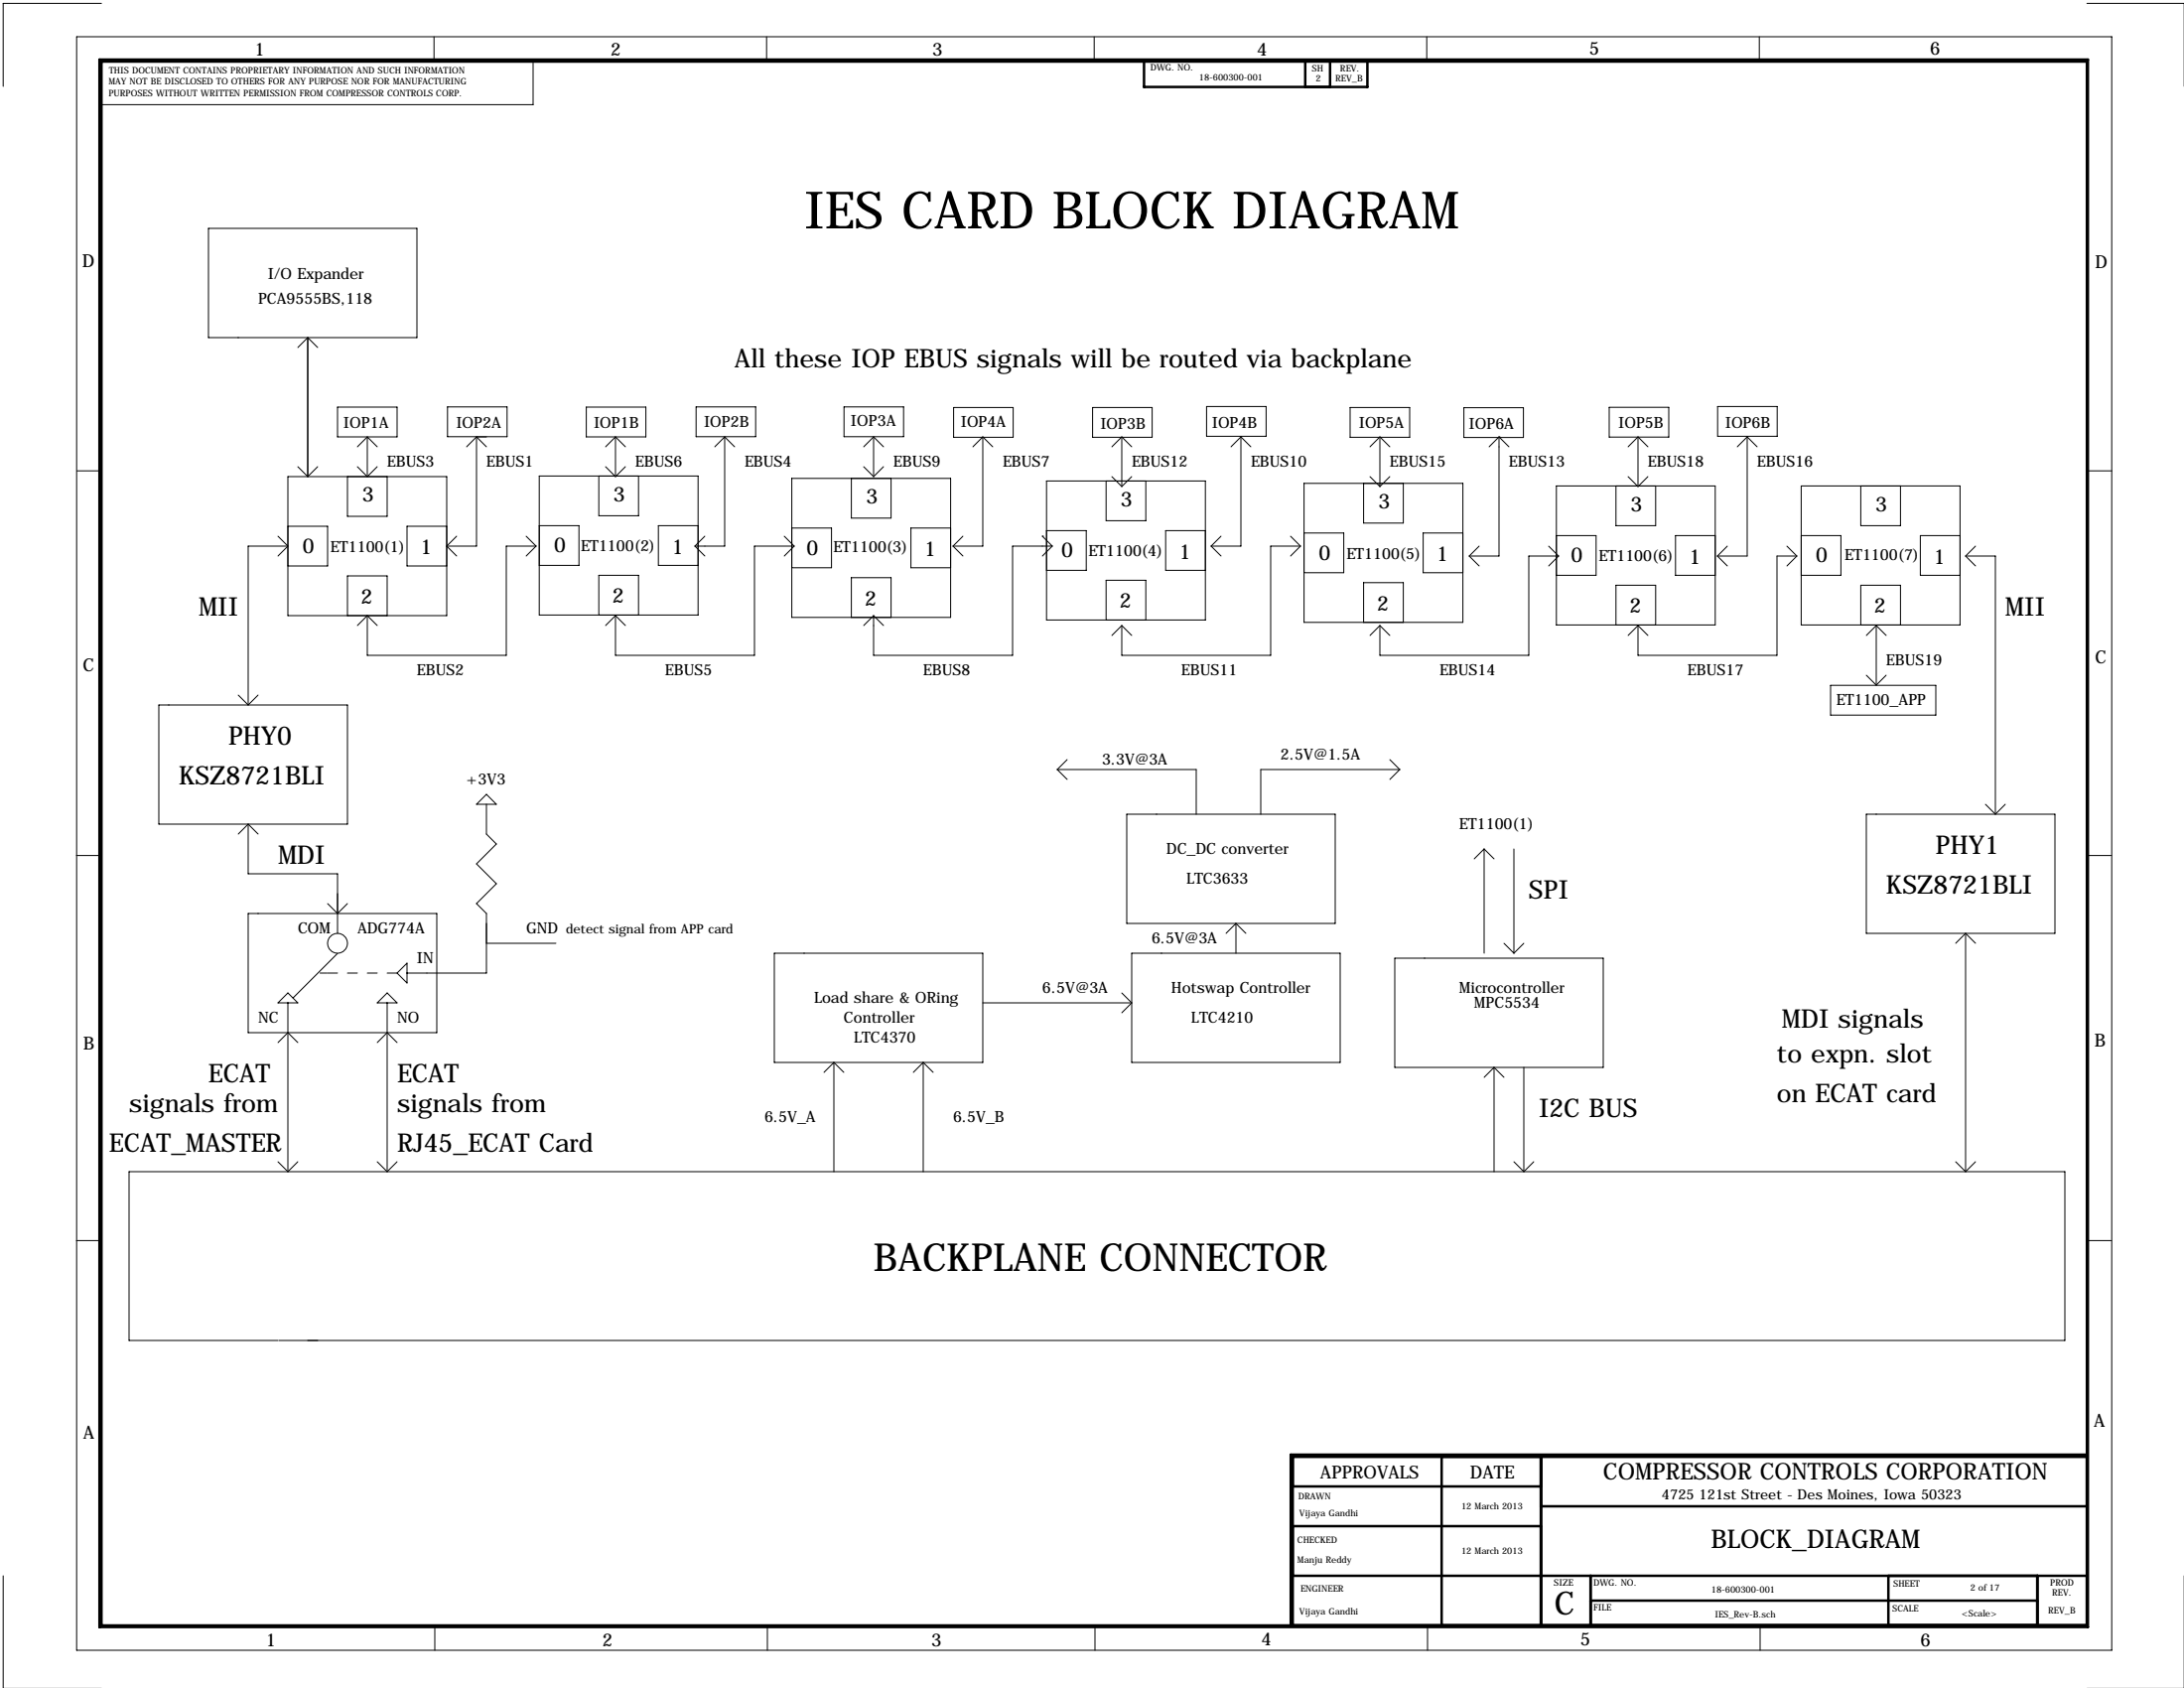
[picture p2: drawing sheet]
<svg xmlns="http://www.w3.org/2000/svg" width="559mm" height="432mm" viewBox="0 0 559 432" stroke-linecap="round" stroke-linejoin="round" font-family="sans-serif">
<g fill="none" stroke="#000" stroke-width=".25">
<path d="M19.6 9.4h520.7v412.7h-520.7zM26 .9h-25.2v21.2M111 9.4v6.3M143.6 15.7h-7.2v11.1h-110.8M196.1 9.4v6.3M280 9.4v6.3M365 9.4v6.3M450.1 9.4v6.3M534 .9h24.8M53.3 58.4h53.4v28h-53.4zM78.7 86.4v35.5M78.7 86.4l2.6 2.5"/>
<path d="M78.7 86.4l-2.5 2.5M76.2 119.4l2.5 2.5M81.3 119.4l-2.6 2.5M86.4 104.1h15.2v7.7h-15.2zM91.4 119.4l2.6 2.5M94 111.8v10.1M94 111.8l2.5 2.5M94 111.8l-2.6 2.5M96.5 119.4l-2.5 2.5M114.5 104.1h15.2v7.6h-15.2zM121.9 111.8h2.6M121.9 111.8v27.9h-7.6"/>
<path d="M121.9 111.8l-2.5 2.5M121.9 111.8l2.6 2.5M150 104.1h15.3v7.7h-15.3zM154.9 119.4l2.6 2.5M157.5 111.8v10.1M157.5 111.8l-2.6 2.5M157.5 111.8l2.5 2.5M160 119.4l-2.5 2.5M178.1 104.1h15.2v7.6h-15.2zM185.4 111.8v27.9h-7.6M185.4 111.8l-2.5 2.5M185.4 111.8l2.6 2.5"/>
<path d="M216 104.1h15.2v7.6h-15.2zM221 119.4l2.5 2.5M223.5 111.8v10.1M223.5 111.8l-2.5 2.5M223.5 111.8l2.6 2.5M226.1 119.4l-2.6 2.5M244 104.2h15.2v7.7h-15.2zM251.5 111.8v27.9h-7.7M251.5 111.8l-2.6 2.5M251.5 111.8l2.5 2.5M279.6 104.2h15.2v7.7h-15.2zM287 111.8v12.7"/>
<path d="M287 111.8l-2.5 2.5M287 111.8l2.6 2.5M308.7 104h15.3v7.6h-15.3zM317.5 111.8v27.9h-7.6M317.5 111.8l-2.5 2.5M317.5 111.8l2.5 2.5M345.4 104.2h15.3v7.7h-15.3zM353.1 111.8v12.7M353.1 111.8l-2.6 2.5M353.1 111.8l2.5 2.5M374.5 104.3h15.3v7.6h-15.3zM383.5 111.8h.1"/>
<path d="M383.5 111.8v30.4h-7.6M383.5 111.8l-2.5 2.5M383.5 111.8l2.6 2.5M411.7 104.2h15.3v7.6h-15.3zM419.1 111.8v12.7M419.1 111.8l-2.5 2.5M419.1 111.8l2.5 2.5M439.5 104h15.2v7.6h-15.2zM447 111.8v30.4h-7.6M447 111.8l-2.5 2.5M447 111.8l2.6 2.5M19.7 120.4h6.4"/>
<path d="M71.1 137.2l2.6 2.5M73.7 121.9h40.6v35.6h-40.6zM73.7 134.6h10.1v10.2h-10.1M73.7 139.7h-10.2v40.6M73.7 139.7l-2.6 2.5M88.9 121.9v10.2h10.2v-10.2M114.3 134.6h-10.2v10.2h10.2M114.3 139.7l2.5 2.5M116.8 137.2l-2.5 2.5M134.6 137.2l2.6 2.5M137.2 139.7h-7.7v27.9h-35.5v-10.1M137.2 139.7l-2.6 2.5"/>
<path d="M138 121.8h40.6v35.5h-40.6zM138 134.5h10.1v10.1h-10.1M153.2 121.8v10.1h10.2v-10.1M177.8 139.7l2.5 2.5M178.6 134.5h-10.1v10.1h10.1M180.3 137.2l-2.5 2.5M200.7 137.2l2.5 2.5M202.6 122.4h40.6v35.5h-40.6zM202.6 135.1h10.2v10.1h-10.2M203.2 139.7h-10.2v27.9h-35.5v-10.1M203.2 139.7l-2.5 2.5M217.8 122.4v10.1h10.2v-10.1"/>
<path d="M243.2 135.1h-10.1v10.1h10.1M243.8 139.7l2.6 2.5M246.4 137.2l-2.6 2.5M266.7 137.2h.1M266.7 137.2l2.5 2.5M267.8 123h40.6v35.6h-40.6zM267.8 135.7h10.1v10.2h-10.1M269.2 139.7h-10.1v27.9h-35.6v-10.1M269.2 139.7l-2.5 2.5M283 123v10.2h10.2v-10.2M284.5 121.9l2.5 2.6M289.6 121.9l-2.6 2.6"/>
<path d="M308.4 135.7h-10.2v10.2h10.2M309.9 139.7l2.5 2.5M312.4 137.2l-2.5 2.5M330.2 137.2l2.5 2.5M332.7 139.7h-7.6v27.9h-38.1v-7.6M332.7 139.7l-2.5 2.5M333.7 123.6h40.6v35.6h-40.6zM333.7 136.3h10.1v10.2h-10.1M348.9 123.6v10.2h10.2v-10.2M350.5 121.9l2.6 2.6M355.6 121.9l-2.5 2.6M374.3 136.3h-10.2v10.2h10.2"/>
<path d="M378.5 139.7l-2.6 2.5M396.2 139.7l2.6 2.5M398.2 137h10.2v10.2h-10.2M398.2 124.3h40.7v35.6h-40.7zM413.5 124.3v10.2h10.1v-10.2M416.6 121.9l2.5 2.6M421.6 121.9l-2.5 2.6M438.9 137h-10.2v10.2h10.2M442 139.7l-2.6 2.5M457.2 139.7l2.5 2.5M460.9 137h10.1v10.2h-10.1M460.9 124.3h40.6v35.6h-40.6z"/>
<path d="M476.1 124.3v10.2h10.2v-10.2M501.5 137h-10.2v10.2h10.2M505.5 139.7l-2.6 2.5M533.9 120.4h6.4M88.9 157.5v-10.2h10.2v10.2M94 157.5l-2.6 2.5M94 157.5l2.5 2.5M153.2 157.3v-10.1h10.2v10.1M157.5 157.5l-2.6 2.5M157.5 157.5l2.5 2.5M217.8 157.9v-10.1h10.2v10.1M223.5 157.5l-2.5 2.5"/>
<path d="M223.5 157.5l2.6 2.5M283 158.6v-10.2h10.2v10.2M348.9 159.2v-10.2h10.2v10.2M375.9 142.2l2.6 2.6M398.8 142.2h-7.6v25.4h-38.1v-7.6M398.8 142.2l-2.6 2.6M413.5 159.9v-10.2h10.1v10.2M439.4 142.2l2.6 2.6M459.7 142.2h-5v25.4h-35.6v-7.6M459.7 142.2l-2.5 2.6M476.1 159.9v-10.2h10.2v10.2M502.9 142.2h7.6v66.1"/>
<path d="M502.9 142.2l2.6 2.6M61 177.8l2.5 2.5M66 177.8l-2.5 2.5M287 160l-2.5 2.6M287 160l2.6 2.6M353.1 160l2.5 2.6M353.1 160l-2.6 2.6M419.1 160l-2.5 2.6M419.1 160l2.5 2.6M468.4 175.3h26.9v7.6h-26.9zM477.5 172.7l2.6 2.6M480.1 160v15.3"/>
<path d="M480.1 160l-2.6 2.6M480.1 160l2.5 2.6M482.6 172.7l-2.5 2.6M40.6 180.3h48.3v30.5h-48.3zM270.5 196.8h35.6v11.5M270.5 196.8l2.5 2.6M273 194.3l-2.5 2.5M355.6 194.3l2.5 2.5M358.1 196.8h-35.5v11.5M358.1 196.8l-2.5 2.6M19.6 218.8h6.4M63.5 210.8v12.7h22.9v15.3"/>
<path d="M63.5 210.8l-2.5 2.6M63.5 210.8l2.5 2.6M124.5 205.7v7.7l2.5 2.5-5.1 5.1 5.1 5.1-5.1 5 2.6 2.6v15.2h-20.4M124.5 203.2l2.5 2.5h-5.1zM288.3 208.3h53.3v27.9h-53.3zM379.7 217.2v26.6M379.7 217.2l-2.5 2.5M379.7 217.2l2.6 2.5M387.3 217.2v26.6M477.5 208.3h48.3v30.5h-48.3zM508 205.7l2.5 2.6M513.1 205.7l-2.6 2.6"/>
<path d="M533.8 218.8h6.4M63.5 233.7h48.3v30.5h-48.3zM83.8 231.1l2.6 2.6 2.5-2.6M316.2 236.2v7.6M316.2 236.2l-2.5 2.6M316.2 236.2l2.6 2.6M502.9 238.8v60.9M502.9 238.8l-2.5 2.5M502.9 238.8l2.6 2.5M73.7 256.5v43.2M73.7 254l2.5 2.5h-5.1zM81.9 248.9h1.8"/>
<path d="M83.8 248.9h2.6M86.4 243.9l-11.5 11.3M88.9 248.9h2.5M94 248.9h2.5M99.1 256.5v43.2M99.1 254l2.5 2.5h-5.1zM99.1 248.9h2.5M101.6 248.9l2.5-2.5v5.1zM124.5 241.3h17.7M198.1 243.8h53.4v28h-53.4zM251.5 256.5h38.1M287 254l2.6 2.5"/>
<path d="M289.6 243.8h53.3v28h-53.3zM289.6 256.5l-2.6 2.6M356.9 245.1h53.3v27.9h-53.3zM384.8 241.3l2.5 2.5M389.9 241.3l-2.6 2.5M71.1 266.7l2.6-2.5 2.5 2.5M96.5 266.7l2.6-2.5 2.5 2.5M213.4 271.8v27.9M213.4 271.8l-2.6 2.5M213.4 271.8l2.5 2.5M236.2 271.8v27.9M236.2 271.8l-2.5 2.5"/>
<path d="M236.2 271.8l2.6 2.5M382.3 273l-2.6 2.6M382.3 273v26.7M382.3 273l2.5 2.6M389.9 273v26.7M71.1 297.2l2.6 2.5M76.2 297.2l-2.5 2.5M96.5 297.2l2.6 2.5M101.6 297.2l-2.5 2.5M387.3 297.2l2.6 2.5M392.4 297.2l-2.5 2.5M500.4 297.2l2.5 2.5"/>
<path d="M505.5 297.2l-2.6 2.5M19.6 317.3h6.4M533.8 317.3h6.4M71.1 342.9h-38.1v-43.2h495.3v43.2h-456.9M.8 403.1v28.7M111.3 415.8v6.3M196.3 415.8v6.3M280.2 415.8v6.3M365.3 415.8v6.3M450.3 415.8v6.3"/>
<circle cx="86.4" cy="241.3" r="2.54"/>
</g>
<g fill="none" stroke="#000" stroke-width=".63">
<path d="M25.5 15.2h508.7v401h-508.7zM26 15.7h508v400.1h-508zM292.7 15.5h57.2v6.8h-57.2zM334 22.3v-6.8h6.3v6.8M368.9 372.6v43.2M394.3 372.6v43.2M534 372.6h-203.2v43.2M534 372.1h-203.7v43.7M330.8 380.2h63.5M330.8 390.4h63.5M394.3 385.3h139.7M330.8 403.1h203.2"/>
<path d="M407 403.1v12.7M407 409.4h114.3M483.2 403.1v12.7M521.3 403.1v12.7"/>
</g>
<text font-size="13.2" x="205.7" y="58.4">IES CARD BLOCK DIAGRAM</text>
<text font-size="9.9" x="223.5" y="325.1">BACKPLANE CONNECTOR</text>
<text font-size="8.2" x="397.7" y="413.1">C</text>
<g font-size="6.6">
<text x="188" y="94">All these IOP EBUS signals will be routed via backplane</text>
<text x="50.8" y="157.5">MII</text>
<text x="513.1" y="157.5">MII</text>
<text x="58.4" y="190.5">PHY0</text>
<text x="45.7" y="200.7">KSZ8721BLI</text>
<text x="71.1" y="221">MDI</text>
<text x="495.3" y="218.4">PHY1</text>
<text x="391.2" y="229.9">SPI</text>
<text x="482.6" y="228.6">KSZ8721BLI</text>
<text x="455.9" y="262.9">MDI signals</text>
<text x="454.7" y="271.8">to expn. slot</text>
<text x="53.3" y="276.9">ECAT</text>
<text x="101.6" y="276.9">ECAT</text>
<text x="454.7" y="281.9">on ECAT card</text>
<text x="33" y="284.5">signals from</text>
<text x="101.6" y="284.5">signals from</text>
<text x="393.7" y="285.8">I2C BUS</text>
<text x="27.9" y="294.6">ECAT_MASTER</text>
<text x="101.6" y="294.6">RJ45_ECAT Card</text>
<text x="437.8" y="396">BLOCK_DIAGRAM</text>
</g>
<text font-size="5.9" x="410.2" y="378.5">COMPRESSOR CONTROLS CORPORATION</text>
<g font-size="5.3">
<text x="92.7" y="128.3">3</text>
<text x="157" y="128.2">3</text>
<text x="221.6" y="128.8">3</text>
<text x="286.8" y="129.4">3</text>
<text x="352.7" y="130">3</text>
<text x="417.2" y="130.7">3</text>
<text x="479.9" y="130.7">3</text>
<text x="77.4" y="141.5">0</text>
<text x="107.6" y="141.8">1</text>
<text x="141.7" y="141.3">0</text>
<text x="171.9" y="141.6">1</text>
<text x="206.3" y="141.9">0</text>
<text x="236.5" y="142.2">1</text>
<text x="271.5" y="142.6">0</text>
<text x="301.7" y="142.9">1</text>
<text x="337.4" y="143.2">0</text>
<text x="367.6" y="143.5">1</text>
<text x="402" y="143.9">0</text>
<text x="464.6" y="143.9">0</text>
<text x="432.2" y="144.2">1</text>
<text x="494.8" y="144.2">1</text>
<text x="92.4" y="154.4">2</text>
<text x="156.7" y="154.3">2</text>
<text x="221.3" y="154.9">2</text>
<text x="286.5" y="155.5">2</text>
<text x="352.3" y="156.2">2</text>
<text x="416.9" y="156.8">2</text>
<text x="479.6" y="156.8">2</text>
</g>
<g font-size="4.6">
<text x="65.1" y="14.2">1</text>
<text x="156.3" y="14.2">2</text>
<text x="238.5" y="14.2">3</text>
<text x="321.6" y="14.2">4</text>
<text x="406.6" y="14">5</text>
<text x="493.8" y="14">6</text>
<text x="21.1" y="68.4">D</text>
<text x="536.1" y="68.6">D</text>
<text x="21.2" y="171.7">C</text>
<text x="536" y="169.7">C</text>
<text x="21.3" y="268.6">B</text>
<text x="535.9" y="267.7">B</text>
<text x="535.7" y="365">A</text>
<text x="21.3" y="368">A</text>
<text x="337.8" y="378.2">APPROVALS</text>
<text x="376.2" y="378.2">DATE</text>
<text x="68" y="421.1">1</text>
<text x="154.1" y="421.1">2</text>
<text x="238.3" y="421.1">3</text>
<text x="322.7" y="421">4</text>
<text x="404.4" y="420.9">5</text>
<text x="491.4" y="421.1">6</text>
</g>
<g font-size="4">
<text x="68.6" y="71.4">I/O Expander</text>
<text x="66" y="77.7">PCA9555BS,118</text>
<text x="87.9" y="109.5">IOP1A</text>
<text x="116.7" y="109.5">IOP2A</text>
<text x="151.9" y="109.5">IOP1B</text>
<text x="180.1" y="109.2">IOP2B</text>
<text x="217.7" y="109">IOP3A</text>
<text x="245.8" y="109.2">IOP4A</text>
<text x="281.5" y="109.7">IOP3B</text>
<text x="310.1" y="109.4">IOP4B</text>
<text x="347.7" y="109.6">IOP5A</text>
<text x="375.8" y="109.8">IOP6A</text>
<text x="414.1" y="109.6">IOP5B</text>
<text x="441.4" y="109.4">IOP6B</text>
<text x="99.1" y="119.4">EBUS3</text>
<text x="124.5" y="119.4">EBUS1</text>
<text x="162.6" y="119.4">EBUS6</text>
<text x="190.5" y="119.4">EBUS4</text>
<text x="228.6" y="119.4">EBUS9</text>
<text x="256.5" y="119.4">EBUS7</text>
<text x="289.6" y="119.4">EBUS12</text>
<text x="320" y="119.4">EBUS10</text>
<text x="355.6" y="119.4">EBUS15</text>
<text x="386.1" y="119.4">EBUS13</text>
<text x="421.6" y="119.4">EBUS18</text>
<text x="449.6" y="119.4">EBUS16</text>
<text x="84.6" y="141.1">ET1100(1)</text>
<text x="148.6" y="141">ET1100(2)</text>
<text x="213.2" y="141.3">ET1100(3)</text>
<text x="278.5" y="142.1">ET1100(4)</text>
<text x="344.5" y="143">ET1100(5)</text>
<text x="409.1" y="143.5">ET1100(6)</text>
<text x="472" y="143.2">ET1100(7)</text>
<text x="106.7" y="172.7">EBUS2</text>
<text x="170.2" y="172.7">EBUS5</text>
<text x="236.2" y="172.7">EBUS8</text>
<text x="302.3" y="172.7">EBUS11</text>
<text x="368.3" y="172.7">EBUS14</text>
<text x="431.8" y="172.7">EBUS17</text>
<text x="482.6" y="170.2">EBUS19</text>
<text x="469.9" y="180.3">ET1100_APP</text>
<text x="281.9" y="195.6">3.3V@3A</text>
<text x="327.7" y="194.3">2.5V@1.5A</text>
<text x="119.4" y="200.7">+3V3</text>
<text x="373.4" y="212.1">ET1100(1)</text>
<text x="298.4" y="218.4">DC_DC converter</text>
<text x="303.5" y="226.1">LTC3633</text>
<text x="76.2" y="238.8">COM</text>
<text x="91.4" y="238.8">ADG774A</text>
<text x="134.6" y="238.8">GND</text>
<text x="294.6" y="241.3">6.5V@3A</text>
<text x="106.7" y="246.4">IN</text>
<text x="208.3" y="256.5">Load share &amp; ORing</text>
<text x="266.7" y="254">6.5V@3A</text>
<text x="299.7" y="254">Hotswap Controller</text>
<text x="373.4" y="254">Microcontroller</text>
<text x="377.2" y="257.8">MPC5534</text>
<text x="66" y="261.6">NC</text>
<text x="101.6" y="261.6">NO</text>
<text x="215.9" y="261.6">Controller</text>
<text x="304.8" y="261.6">LTC4210</text>
<text x="218.4" y="266.7">LTC4370</text>
<text x="195.6" y="287">6.5V_A</text>
<text x="243.8" y="287">6.5V_B</text>
</g>
<text font-size="3.6" x="425.2" y="383.5">4725 121st Street - Des Moines, Iowa 50323</text>
<text font-size="3.3" x="144.8" y="238.8">detect signal from APP card</text>
<g font-size="2.3">
<text x="27.8" y="21.6">MAY NOT BE DISCLOSED TO OTHERS FOR ANY PURPOSE NOR FOR MANUFACTURING</text>
<text x="27.9" y="18.8">THIS DOCUMENT CONTAINS PROPRIETARY INFORMATION AND SUCH INFORMATION</text>
<text x="294.3" y="18.1">DWG. NO.</text>
<text x="306.8" y="20.6">18-600300-001</text>
<text x="335.7" y="18.2">SH</text>
<text x="336.7" y="20.9">2</text>
<text x="341.7" y="20.9">REV_B</text>
<text x="342.9" y="18.3">REV.</text>
<text x="27.8" y="24.7">PURPOSES WITHOUT WRITTEN PERMISSION FROM COMPRESSOR CONTROLS CORP.</text>
<text x="332.2" y="383.5">DRAWN</text>
<text x="332.5" y="387.9">Vijaya Gandhi</text>
<text x="373.9" y="386.1">12 March 2013</text>
<text x="332" y="394.7">CHECKED</text>
<text x="332" y="399.8">Manju Reddy</text>
<text x="373.9" y="397.6">12 March 2013</text>
<text x="332.7" y="407.2">ENGINEER</text>
<text x="397.6" y="405.6">SIZE</text>
<text x="407.7" y="405.6">DWG. NO.</text>
<text x="437.9" y="407.5">18-600300-001</text>
<text x="484.4" y="405.9">SHEET</text>
<text x="504.1" y="407">2 of 17</text>
<text x="524.6" y="405.6">PROD</text>
<text x="332.5" y="413">Vijaya Gandhi</text>
<text x="407.7" y="412">FILE</text>
<text x="438.8" y="413.8">IES_Rev-B.sch</text>
<text x="484.2" y="412.2">SCALE</text>
<text x="501.9" y="413.6">&lt;Scale&gt;</text>
<text x="524.1" y="412.8">REV_B</text>
<text x="525.1" y="408.2">REV.</text>
</g>
</svg>
